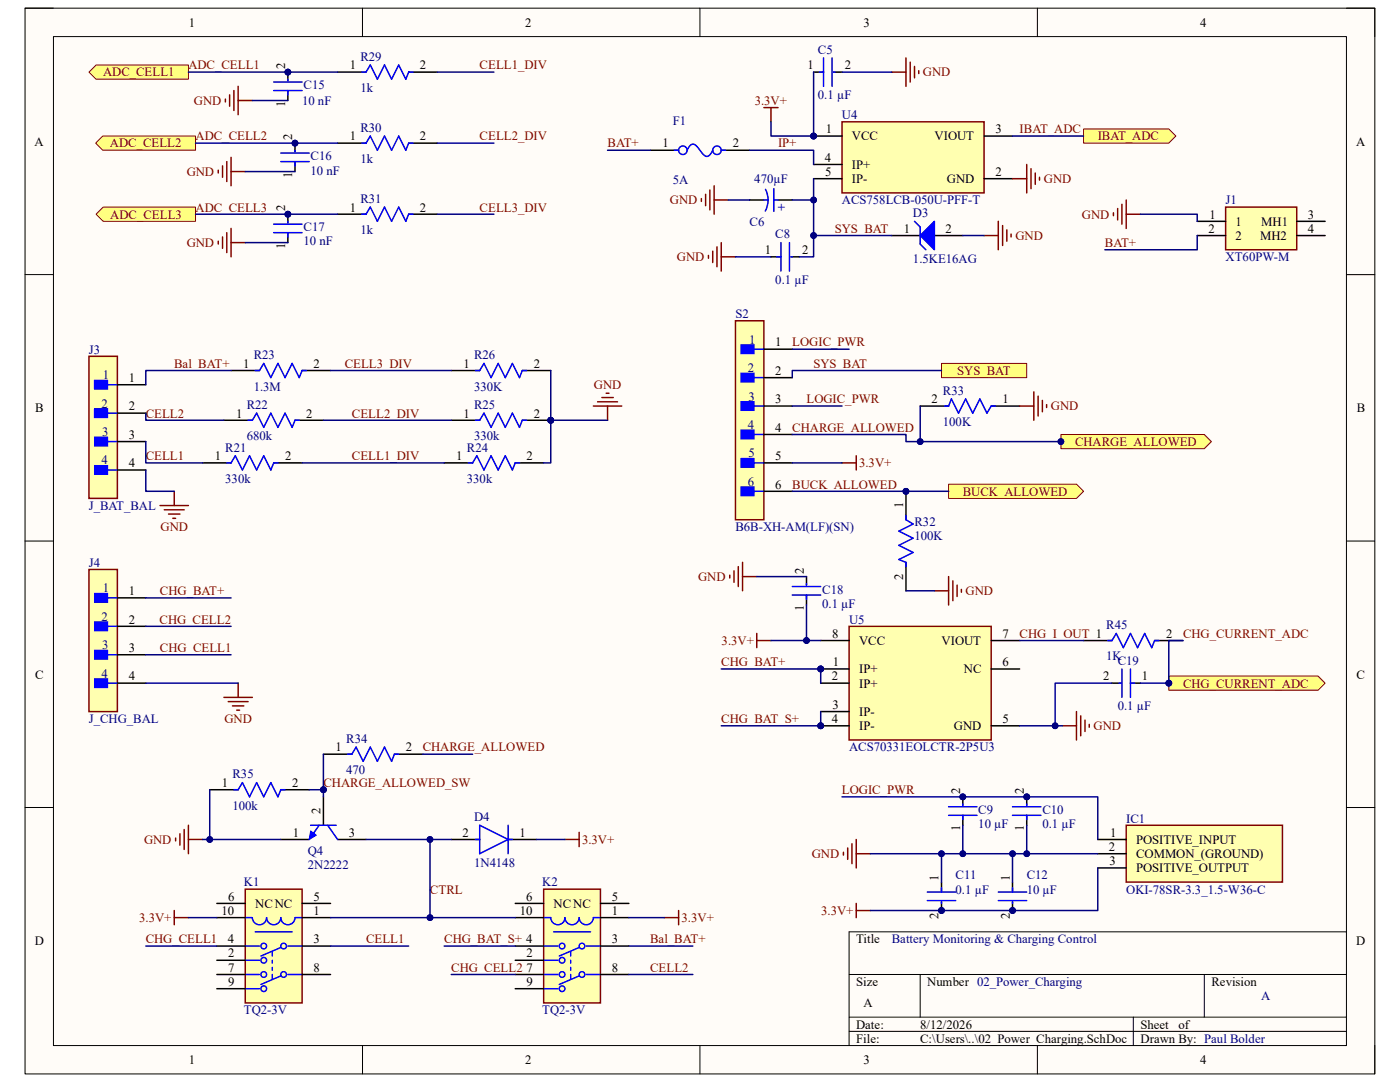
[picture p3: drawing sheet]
<svg xmlns="http://www.w3.org/2000/svg" width="279mm" height="216mm" viewBox="0 0 279 216" stroke-linecap="round" stroke-linejoin="round" font-family="sans-serif">
<path d="M5 1.6h269.4v212.7h-269.4z" fill-rule="evenodd" fill="#fffcf8"/>
<path d="M5 1.6h269.4v212.7h-269.4z" fill="none" stroke="#000" stroke-width=".2"/>
<path d="M10.7 7.3h258v201.3h-258z" fill-rule="evenodd" fill="#fffcf8"/>
<g fill="none" stroke="#000" stroke-width=".2">
<path d="M5 1.6h5.7M10.7 7.3h258v201.3h-258zM72.3 1.6v5.7M139.7 1.6v5.7M207 1.6v5.7M268.7 1.6h5.7v5.7M5 54.8h5.7M268.7 54.8h5.7M5 108h5.7M268.7 108h5.7M5 161.1h5.7M268.7 161.1h5.7"/>
<path d="M169.5 194.4h99.2M183.6 194.4v8.6M240.3 194.4v8.6M268.7 185.9h-99.2v22.7M72.3 208.6v5.7M139.7 208.6v5.7M169.5 203h99.2M169.5 205.8h99.2M207 208.6v5.7M226.2 203v5.6M274.4 208.6v5.7"/>
</g>
<path d="M17.8 71.1h5.6v28.4h-5.6z" fill-rule="evenodd" fill="#ffffb0"/>
<path d="M17.8 71.1h5.6v28.4h-5.6z" fill="none" stroke="#800000" stroke-width=".3"/>
<path d="M18.9 75.9h2.5v1.7h-2.5z" fill-rule="evenodd" fill="#00f"/>
<path d="M18.9 75.9h2.5v1.7h-2.5zM21.4 76.8h2" fill="none" stroke="#00f" stroke-width=".3"/>
<path d="M18.9 81.6h2.5v1.7h-2.5z" fill-rule="evenodd" fill="#00f"/>
<path d="M18.9 81.6h2.5v1.7h-2.5zM21.4 82.4h2" fill="none" stroke="#00f" stroke-width=".3"/>
<path d="M18.9 87.3h2.5v1.7h-2.5z" fill-rule="evenodd" fill="#00f"/>
<path d="M18.9 87.3h2.5v1.7h-2.5zM21.4 88.1h2" fill="none" stroke="#00f" stroke-width=".3"/>
<path d="M18.9 92.9h2.5v1.7h-2.5z" fill-rule="evenodd" fill="#00f"/>
<path d="M18.9 92.9h2.5v1.7h-2.5zM21.4 93.8h2M93.5 92.4h.8l.9-1.5 1.4 2.9 1.4-2.9 1.4 2.9 1.4-2.9 1.5 2.9 .5-1.4h.9" fill="none" stroke="#00f" stroke-width=".3"/>
<path d="M23.4 76.8h5.7M23.4 82.4h5.7M23.4 88.1h5.7M23.4 93.8h5.7M88.6 92.4h5.7M102.8 92.4h5.7" fill="none" stroke="#000" stroke-width=".3"/>
<circle cx="109.9" cy="83.9" r=".57" fill="#000080"/>
<circle cx="109.9" cy="83.9" r=".57" fill="none" stroke="#000080" stroke-width=".2"/>
<path d="M90.1 83.9h5.6M104.2 83.9h5.7" fill="none" stroke="#000" stroke-width=".3"/>
<circle cx="109.9" cy="83.9" r=".57" fill="#000080"/>
<circle cx="109.9" cy="83.9" r=".57" fill="none" stroke="#000080" stroke-width=".2"/>
<path d="M50.9 73.9h.9l.8-1.4 1.4 2.9 1.5-2.9 1.4 2.9 1.4-2.9 1.4 2.9 .6-1.5h.8M94.9 73.9h.8l.9-1.4 1.4 2.9 1.4-2.9 1.4 2.9 1.5-2.9 1.4 2.9 .5-1.5h.9M45.3 92.4h.8l.9-1.5 1.4 2.9 1.4-2.9 1.4 2.9 1.4-2.9 1.4 2.9 .6-1.4h.9M49.5 83.9h.9l.8-1.5 1.4 2.9 1.4-2.9 1.5 2.9 1.4-2.9 1.4 2.9 .6-1.4h.8M94.9 83.9h.8l.9-1.5 1.4 2.9 1.4-2.9 1.4 2.9 1.5-2.9 1.4 2.9 .5-1.4h.9" fill="none" stroke="#00f" stroke-width=".3"/>
<path d="M46.1 73.9h5.7M60.3 73.9h5.7M90.1 73.9h5.6M104.2 73.9h5.7M40.4 92.4h5.7M44.7 83.9h5.7M54.6 92.4h5.7M58.9 83.9h5.6" fill="none" stroke="#000" stroke-width=".3"/>
<path d="M224.8 39.9v5.7M222.2 42.5v.5M223.1 41.6v2.3M223.9 40.8v3.9M224.8 42.7h2.8" fill="none" stroke="#800000" stroke-width=".3"/>
<circle cx="162.4" cy="27.1" r=".57" fill="#000080"/>
<circle cx="162.4" cy="27.1" r=".57" fill="none" stroke="#000080" stroke-width=".2"/>
<path d="M168 24.3h28.4v14.2h-28.4z" fill-rule="evenodd" fill="#ffffb0"/>
<path d="M168 24.3h28.4v14.2h-28.4z" fill="none" stroke="#800000" stroke-width=".3"/>
<path d="M162.4 27.1h5.6" fill="none" stroke="#000" stroke-width=".3"/>
<circle cx="162.4" cy="27.1" r=".57" fill="#000080"/>
<circle cx="162.4" cy="27.1" r=".57" fill="none" stroke="#000080" stroke-width=".2"/>
<path d="M162.4 14.4h2M166.3 14.4h1.7M149.6 39.9h2.8M155.3 39.9h2.8M162.4 32.8h5.6M162.4 35.7h5.6M196.4 35.7h5.7M196.4 27.1h5.7M153.9 51.2h2M157.8 51.2h1.7M178 47h5.6M186.5 47h5.7" fill="none" stroke="#000" stroke-width=".3"/>
<g fill="none" stroke="#800000" stroke-width=".3">
<path d="M178 14.4h2.8M180.8 11.6v5.6M181.7 12.4v4M182.5 13.3v2.2M183.4 14.1v.6M140 39.6v.6M140.8 38.8v2.2M141.7 37.9v4M142.5 37.1v5.6M142.5 39.9h2.9M152.4 21.5h2.9M153.9 21.5v2.8"/>
<path d="M202.1 35.7h2.8M204.9 32.8v5.7M205.8 33.7v3.9M206.6 34.5v2.3M207.5 35.4v.5M141.4 51v.5M142.2 50.1v2.3M143.1 49.3v3.9M143.9 48.4v5.7M143.9 51.2h2.9"/>
</g>
<path d="M163.5 14.4h.9M164.4 11.6v5.6M166.1 11.6v5.6M166.3 14.4h.3M152.4 39.9h.9M152.8 37.8a4.5 4.5 0 0 1-.1 4.3M154.4 37.6v4.6M154.4 39.9h.9M155 51.2h.9M155.9 48.4v5.7M157.5 48.4v5.7M157.8 51.2h.3" fill="none" stroke="#00f" stroke-width=".3"/>
<path d="M186.5 44.2v5.6l-2.9-2.8z" fill="#00f"/>
<path d="M72.2 14.4h.8l.9-1.4 1.4 2.8 1.4-2.8 1.5 2.8 1.4-2.8 1.4 2.8 .6-1.4h.8M72.2 28.6h.8l.9-1.5 1.4 2.9 1.4-2.9 1.5 2.9 1.4-2.9 1.4 2.9 .6-1.4h.8M72.2 42.7h.8l.9-1.4 1.4 2.9 1.4-2.9 1.5 2.9 1.4-2.9 1.4 2.9 .6-1.5h.8M182.5 44.2l1.1 1.1v3.4l1.2 1.1M186.5 44.2v5.6l-2.9-2.8z" fill="none" stroke="#00f" stroke-width=".3"/>
<path d="M196.4 47h2.8M199.2 44.2v5.6M200.1 45v4M200.9 45.9v2.2M201.8 46.7v.6" fill="none" stroke="#800000" stroke-width=".3"/>
<path d="M67.4 14.4h5.6M81.6 14.4h5.6M67.4 28.6h5.6M81.6 28.6h5.6M67.4 42.7h5.6M81.6 42.7h5.6" fill="none" stroke="#000" stroke-width=".3"/>
<path d="M17.8 113.6h5.6v28.4h-5.6z" fill-rule="evenodd" fill="#ffffb0"/>
<path d="M17.8 113.6h5.6v28.4h-5.6z" fill="none" stroke="#800000" stroke-width=".3"/>
<path d="M18.9 118.5h2.5v1.7h-2.5z" fill-rule="evenodd" fill="#00f"/>
<path d="M18.9 118.5h2.5v1.7h-2.5zM21.4 119.3h2" fill="none" stroke="#00f" stroke-width=".3"/>
<path d="M18.9 124.1h2.5v1.7h-2.5z" fill-rule="evenodd" fill="#00f"/>
<path d="M18.9 124.1h2.5v1.7h-2.5zM21.4 125h2" fill="none" stroke="#00f" stroke-width=".3"/>
<path d="M18.9 129.8h2.5v1.7h-2.5z" fill-rule="evenodd" fill="#00f"/>
<path d="M18.9 129.8h2.5v1.7h-2.5zM21.4 130.6h2" fill="none" stroke="#00f" stroke-width=".3"/>
<path d="M18.9 135.5h2.5v1.7h-2.5z" fill-rule="evenodd" fill="#00f"/>
<path d="M18.9 135.5h2.5v1.7h-2.5zM21.4 136.3h2M62 164.7h5.1M63.7 164.7l-2 2.8M65.4 164.7l2 2.8" fill="none" stroke="#00f" stroke-width=".3"/>
<path d="M23.4 119.3h5.7M23.4 125h5.7M23.4 130.6h5.7M23.4 136.3h5.7M64.5 159v5.7M56 167.5h5.7M67.4 167.5h5.7" fill="none" stroke="#000" stroke-width=".3"/>
<path d="M62 165.8l1.1 .9-1.4 .8z" fill="#00f"/>
<path d="M62 165.8l1.1 .9-1.4 .8z" fill="none" stroke="#00f" stroke-width=".2"/>
<path d="M41.9 157.6h5.6M56 157.6h5.7M64.5 150.5h5.7M78.7 150.5h5.7M90.1 167.5h5.6M101.4 167.5h5.7" fill="none" stroke="#000" stroke-width=".3"/>
<path d="M46.7 157.6h.8l.9-1.4 1.4 2.8 1.4-2.8 1.4 2.8 1.4-2.8 1.5 2.8 .5-1.4h.9M69.4 150.5h.8l.9-1.4 1.4 2.8 1.4-2.8 1.4 2.8 1.4-2.8 1.5 2.8 .5-1.4h.9M94.9 167.5h.8M95.7 164.7l5.7 2.8-5.7 2.8zM101.4 164.7v5.6M101.4 167.5h.9" fill="none" stroke="#00f" stroke-width=".3"/>
<path d="M35.1 167.2v.6M35.9 166.4v2.2M36.8 165.5v4M37.6 164.7v5.6M37.6 167.5h2.8M132.6 183.1h2.8M135.4 181.7v2.8" fill="none" stroke="#800000" stroke-width=".3"/>
<path d="M48.9 177.4h11.4v22.7h-11.4z" fill-rule="evenodd" fill="#ffffb0"/>
<path d="M48.9 177.4h11.4v22.7h-11.4z" fill="none" stroke="#800000" stroke-width=".3"/>
<g fill="none" stroke="#00f" stroke-width=".3">
<path d="M48.9 183.1h1.5a1.42 1.42 0 0 0 1.4 1.4 1.42 1.42 0 0 0 1.4-1.4 1.42 1.42 0 0 0 1.4 1.4 1.42 1.42 0 0 0 1.4-1.4 1.42 1.42 0 0 0 1.5 1.4 1.42 1.42 0 0 0 1.4-1.4h1.4M48.9 197.3h2.9M48.9 194.4h2.9M48.9 188.8h2.9M48.9 191.6h2.9M50.9 185.9h7.4M54.3 189.9v.9M54.3 191.6v.6M54.3 193v.6M54.3 194.4v.9M56 194.7l-3.9 1.7M56 189.1l-3.9 1.7"/>
<path d="M57.5 194.4h2.8M57.5 188.8h2.8"/>
<circle cx="52.6" cy="188.8" r=".57"/>
<circle cx="52.6" cy="197.3" r=".57"/>
<circle cx="52.6" cy="191.6" r=".57"/>
<circle cx="52.6" cy="194.4" r=".57"/>
<circle cx="56.6" cy="188.8" r=".57"/>
<circle cx="56.6" cy="194.4" r=".57"/>
</g>
<path d="M43.3 183.1h5.6M43.3 197.3h5.6M43.3 194.4h5.6M43.3 188.8h5.6M43.3 191.6h5.6M43.3 180.3h5.6M60.3 183.1h5.7M60.3 194.4h5.7M60.3 188.8h5.7M60.3 180.3h5.7" fill="none" stroke="#000" stroke-width=".3"/>
<path d="M108.5 177.4h11.3v22.7h-11.3z" fill-rule="evenodd" fill="#ffffb0"/>
<path d="M108.5 177.4h11.3v22.7h-11.3zM112.7 167.5h2.9M115.6 166.1v2.8M34.8 181.7v2.8M34.8 183.1h2.8M170.9 180.3v2.8M170.9 181.7h2.8" fill="none" stroke="#800000" stroke-width=".3"/>
<g fill="none" stroke="#00f" stroke-width=".3">
<path d="M108.5 183.1h1.4a1.42 1.42 0 0 0 1.4 1.4 1.42 1.42 0 0 0 1.5-1.4 1.41 1.41 0 0 0 1.4 1.4 1.41 1.41 0 0 0 1.4-1.4 1.42 1.42 0 0 0 1.4 1.4 1.42 1.42 0 0 0 1.4-1.4h1.4M108.5 197.3h2.8M108.5 194.4h2.8M108.5 188.8h2.8M108.5 191.6h2.8M110.5 185.9h7.4M113.9 189.9v.9M113.9 191.6v.6M113.9 193v.6M113.9 194.4v.9M115.6 194.7l-4 1.7M115.6 189.1l-4 1.7"/>
<path d="M117 194.4h2.8M117 188.8h2.8"/>
<circle cx="112.2" cy="188.8" r=".57"/>
<circle cx="112.2" cy="194.4" r=".57"/>
<circle cx="112.2" cy="197.3" r=".57"/>
<circle cx="112.2" cy="191.6" r=".57"/>
<circle cx="116.1" cy="188.8" r=".57"/>
<circle cx="116.1" cy="194.4" r=".57"/>
</g>
<path d="M102.8 183.1h5.7M102.8 197.3h5.7M102.8 194.4h5.7M102.8 188.8h5.7M102.8 191.6h5.7M102.8 180.3h5.7M119.8 183.1h5.7M119.8 194.4h5.7M119.8 188.8h5.7M119.8 180.3h5.7" fill="none" stroke="#000" stroke-width=".3"/>
<circle cx="192.1" cy="159" r=".57" fill="#000080"/>
<circle cx="192.1" cy="159" r=".57" fill="none" stroke="#000080" stroke-width=".2"/>
<path d="M192.2 159v1.7M192.2 162.7v2" fill="none" stroke="#000" stroke-width=".3"/>
<circle cx="192.1" cy="159" r=".57" fill="#000080"/>
<circle cx="192.1" cy="159" r=".57" fill="none" stroke="#000080" stroke-width=".2"/>
<path d="M189.3 162.7h5.7M189.3 161h5.7M192.2 160.4v.3M192.2 162.7v.8" fill="none" stroke="#00f" stroke-width=".3"/>
<circle cx="204.9" cy="159" r=".57" fill="#000080"/>
<circle cx="204.9" cy="159" r=".57" fill="none" stroke="#000080" stroke-width=".2"/>
<path d="M204.9 159v1.7M204.9 162.7v2" fill="none" stroke="#000" stroke-width=".3"/>
<circle cx="204.9" cy="159" r=".57" fill="#000080"/>
<circle cx="204.9" cy="159" r=".57" fill="none" stroke="#000080" stroke-width=".2"/>
<path d="M202.1 162.7h5.6M202.1 161h5.6M204.9 160.4v.3M204.9 162.7v.8" fill="none" stroke="#00f" stroke-width=".3"/>
<circle cx="202.1" cy="181.7" r=".57" fill="#000080"/>
<circle cx="202.1" cy="181.7" r=".57" fill="none" stroke="#000080" stroke-width=".2"/>
<path d="M202.1 176v2M202.1 180v1.7" fill="none" stroke="#000" stroke-width=".3"/>
<circle cx="202.1" cy="181.7" r=".57" fill="#000080"/>
<circle cx="202.1" cy="181.7" r=".57" fill="none" stroke="#000080" stroke-width=".2"/>
<path d="M199.2 178h5.7M199.2 179.7h5.7M202.1 177.2v.8M202.1 180v.3" fill="none" stroke="#00f" stroke-width=".3"/>
<circle cx="187.9" cy="181.7" r=".57" fill="#000080"/>
<circle cx="187.9" cy="181.7" r=".57" fill="none" stroke="#000080" stroke-width=".2"/>
<path d="M187.9 176v2M187.9 180v1.7" fill="none" stroke="#000" stroke-width=".3"/>
<circle cx="187.9" cy="181.7" r=".57" fill="#000080"/>
<circle cx="187.9" cy="181.7" r=".57" fill="none" stroke="#000080" stroke-width=".2"/>
<path d="M188.5 81h.8l.6-1.4 1.4 2.8 1.4-2.8 1.4 2.8 1.4-2.8 1.5 2.8 .8-1.4h.9M185.1 178h5.6M185.1 179.7h5.6M187.9 177.2v.8M187.9 180v.3" fill="none" stroke="#00f" stroke-width=".3"/>
<path d="M183.6 81h5.7M197.8 81h5.7" fill="none" stroke="#000" stroke-width=".3"/>
<circle cx="180.8" cy="98" r=".57" fill="#000080"/>
<circle cx="180.8" cy="98" r=".57" fill="none" stroke="#000080" stroke-width=".2"/>
<path d="M180.8 98v5.7" fill="none" stroke="#000" stroke-width=".3"/>
<circle cx="180.8" cy="98" r=".57" fill="#000080"/>
<circle cx="180.8" cy="98" r=".57" fill="none" stroke="#000080" stroke-width=".2"/>
<path d="M180.8 112.2v5.7" fill="none" stroke="#000" stroke-width=".3"/>
<path d="M180.8 102.9v.8l1.4 .9-2.8 1.4 2.8 1.4-2.8 1.4 2.8 1.4-2.8 1.4 1.4 .6v.9" fill="none" stroke="#00f" stroke-width=".3"/>
<path d="M186.5 117.9h2.8M189.3 115.1v5.6M190.2 115.9v4M191 116.8v2.2M191.9 117.6v.6" fill="none" stroke="#800000" stroke-width=".3"/>
<path d="M224.8 164.7h31.1v11.3h-31.1z" fill-rule="evenodd" fill="#ffffb0"/>
<path d="M206.3 78.2v5.7M207.2 79v4M208 79.9v2.3M203.5 81h2.8M208.9 80.7v.6M168.3 170.1v.5M169.2 169.2v2.3M170 168.4v3.9M170.9 167.5v5.7M170.9 170.3h2.8M224.8 164.7h31.1v11.3h-31.1z" fill="none" stroke="#800000" stroke-width=".3"/>
<path d="M219.1 167.5h5.7M219.1 170.3h5.7M219.1 173.2h5.7" fill="none" stroke="#000" stroke-width=".3"/>
<path d="M187.9 72.5h17v2.9h-17z" fill-rule="evenodd" fill="#ffff80"/>
<path d="M187.9 72.5h17v2.9h-17z" fill="none" stroke="#800000" stroke-width=".2"/>
<path d="M216.2 25.7h17.1l1.4 1.4-1.4 1.5h-17.1z" fill-rule="evenodd" fill="#ffff80"/>
<path d="M216.2 25.7h17.1l1.4 1.4-1.4 1.5h-17.1z" fill="none" stroke="#800000" stroke-width=".2"/>
<path d="M17.8 14.4l1.4-1.4h18.4v2.8h-18.4z" fill-rule="evenodd" fill="#ffff80"/>
<path d="M17.8 14.4l1.4-1.4h18.4v2.8h-18.4z" fill="none" stroke="#800000" stroke-width=".2"/>
<path d="M19.1 28.6l1.4-1.5h18.5v2.9h-18.5z" fill-rule="evenodd" fill="#ffff80"/>
<path d="M19.1 28.6l1.4-1.5h18.5v2.9h-18.5z" fill="none" stroke="#800000" stroke-width=".2"/>
<path d="M19.2 42.7l1.4-1.4h18.4v2.9h-18.4z" fill-rule="evenodd" fill="#ffff80"/>
<path d="M19.2 42.7l1.4-1.4h18.4v2.9h-18.4z" fill="none" stroke="#800000" stroke-width=".2"/>
<path d="M189.3 96.6h25.5l1.4 1.4-1.4 1.5h-25.5z" fill-rule="evenodd" fill="#ffff80"/>
<path d="M189.3 96.6h25.5l1.4 1.4-1.4 1.5h-25.5z" fill="none" stroke="#800000" stroke-width=".2"/>
<path d="M211.7 86.7h28.6l1.5 1.4-1.5 1.4h-28.6z" fill-rule="evenodd" fill="#ffff80"/>
<path d="M211.7 86.7h28.6l1.5 1.4-1.5 1.4h-28.6z" fill="none" stroke="#800000" stroke-width=".2"/>
<circle cx="211.7" cy="88.1" r=".57" fill="#000080"/>
<circle cx="211.7" cy="88.1" r=".57" fill="none" stroke="#000080" stroke-width=".2"/>
<path d="M168 92.4h2.9M170.9 90.9v2.9" fill="none" stroke="#800000" stroke-width=".3"/>
<circle cx="57.5" cy="14.4" r=".57" fill="#000080"/>
<circle cx="57.5" cy="14.4" r=".57" fill="none" stroke="#000080" stroke-width=".2"/>
<path d="M57.5 14.4v1.7M57.5 18.1v2" fill="none" stroke="#000" stroke-width=".3"/>
<circle cx="57.5" cy="14.4" r=".57" fill="#000080"/>
<circle cx="57.5" cy="14.4" r=".57" fill="none" stroke="#000080" stroke-width=".2"/>
<path d="M54.6 18.1h5.7M54.6 16.4h5.7M57.5 15.8v.3M57.5 18.1v.8" fill="none" stroke="#00f" stroke-width=".3"/>
<circle cx="58.9" cy="28.6" r=".57" fill="#000080"/>
<circle cx="58.9" cy="28.6" r=".57" fill="none" stroke="#000080" stroke-width=".2"/>
<path d="M58.9 28.6v1.7M58.9 32.3v1.9" fill="none" stroke="#000" stroke-width=".3"/>
<circle cx="58.9" cy="28.6" r=".57" fill="#000080"/>
<circle cx="58.9" cy="28.6" r=".57" fill="none" stroke="#000080" stroke-width=".2"/>
<path d="M56 32.3h5.7M56 30.5h5.7M58.9 30v.3M58.9 32.3v.8" fill="none" stroke="#00f" stroke-width=".3"/>
<circle cx="57.5" cy="42.7" r=".57" fill="#000080"/>
<circle cx="57.5" cy="42.7" r=".57" fill="none" stroke="#000080" stroke-width=".2"/>
<path d="M57.5 42.7v1.7M57.5 46.4v2" fill="none" stroke="#000" stroke-width=".3"/>
<circle cx="57.5" cy="42.7" r=".57" fill="#000080"/>
<circle cx="57.5" cy="42.7" r=".57" fill="none" stroke="#000080" stroke-width=".2"/>
<path d="M54.6 46.4h5.7M54.6 44.7h5.7M57.5 44.2v.2M57.5 46.4v.9" fill="none" stroke="#00f" stroke-width=".3"/>
<g fill="none" stroke="#800000" stroke-width=".3">
<path d="M45 19.8v.5M45.8 18.9v2.3M46.7 18.1v3.9M47.5 17.2v5.7M43.6 34v.5M44.4 33.1v2.3M45.3 32.3v3.9M46.1 31.4v5.7M46.1 34.2h2.8M47.5 20.1h2.9M43.6 48.1v.6M44.4 47.3v2.2"/>
<path d="M45.3 46.4v4M46.1 45.6v5.6M46.1 48.4h2.8"/>
</g>
<circle cx="163.8" cy="133.5" r=".57" fill="#000080"/>
<circle cx="163.8" cy="133.5" r=".57" fill="none" stroke="#000080" stroke-width=".2"/>
<circle cx="163.8" cy="144.8" r=".57" fill="#000080"/>
<circle cx="163.8" cy="144.8" r=".57" fill="none" stroke="#000080" stroke-width=".2"/>
<path d="M169.5 125h28.3v22.7h-28.3z" fill-rule="evenodd" fill="#ffffb0"/>
<path d="M169.5 125h28.3v22.7h-28.3z" fill="none" stroke="#800000" stroke-width=".3"/>
<path d="M163.8 133.5h5.7" fill="none" stroke="#000" stroke-width=".3"/>
<circle cx="163.8" cy="133.5" r=".57" fill="#000080"/>
<circle cx="163.8" cy="133.5" r=".57" fill="none" stroke="#000080" stroke-width=".2"/>
<path d="M163.8 136.3h5.7M163.8 142h5.7M163.8 144.8h5.7" fill="none" stroke="#000" stroke-width=".3"/>
<circle cx="163.8" cy="144.8" r=".57" fill="#000080"/>
<circle cx="163.8" cy="144.8" r=".57" fill="none" stroke="#000080" stroke-width=".2"/>
<path d="M163.8 127.8h5.7M197.8 127.8h5.7M197.8 133.5h5.7M197.8 144.8h5.7" fill="none" stroke="#000" stroke-width=".3"/>
<path d="M151 126.4v2.8M151 127.8h2.9M212 144.8h2.8M214.8 142v5.7M215.7 142.8v4M216.5 143.7v2.3M217.4 144.5v.6" fill="none" stroke="#800000" stroke-width=".3"/>
<path d="M233.3 134.9h29.7l1.5 1.4-1.5 1.4h-29.7z" fill-rule="evenodd" fill="#ffff80"/>
<path d="M233.3 134.9h29.7l1.5 1.4-1.5 1.4h-29.7z" fill="none" stroke="#800000" stroke-width=".2"/>
<circle cx="233.3" cy="136.3" r=".57" fill="#000080"/>
<circle cx="233.3" cy="136.3" r=".57" fill="none" stroke="#000080" stroke-width=".2"/>
<path d="M161 115.1v1.7M161 118.7v2M216.2 127.8h5.7M221.9 136.3h1.7M225.6 136.3h2M230.4 127.8h5.7" fill="none" stroke="#000" stroke-width=".3"/>
<path d="M158.1 118.7h5.7M158.1 117h5.7M161 116.5v.3M161 118.7v.9M221.1 127.8h.8l.9-1.4 1.4 2.8 1.4-2.8 1.4 2.8 1.4-2.8 1.5 2.8 .5-1.4h.9M223.3 136.3h.3M223.9 133.5v5.6M225.6 133.5v5.6M225.6 136.3h.9" fill="none" stroke="#00f" stroke-width=".3"/>
<path d="M145.6 114.8v.5M146.5 113.9v2.3M147.3 113.1v3.9M148.2 112.2v5.7M148.2 115.1h2.8" fill="none" stroke="#800000" stroke-width=".3"/>
<path d="M244.6 41.3h14.2v8.5h-14.2z" fill-rule="evenodd" fill="#ffffb0"/>
<path d="M244.6 41.3h14.2v8.5h-14.2zM34.8 98v2.9M31.9 100.9h5.7M32.8 101.7h4M33.6 102.6h2.3M34.5 103.4h.6M44.7 139.1h5.7M47.5 136.3v2.8M45.5 140h4M46.4 140.9h2.3M47.2 141.7h.6" fill="none" stroke="#800000" stroke-width=".3"/>
<path d="M129.8 30h5.6M143.9 30h5.7M238.9 44.2h5.7M238.9 47h5.7M258.8 44.2h5.7M258.8 47h5.7" fill="none" stroke="#000" stroke-width=".3"/>
<g fill="none" stroke="#00f" stroke-width=".3">
<path d="M134.6 30h.8M137.1 30a1.33 1.33 0 0 1 1.4-1.2l.4 .3 .9 1.1a1.3 1.3 0 0 0 1.7 .8l.7-1M143.9 30h.9"/>
<circle cx="136.3" cy="30" r=".85"/>
<circle cx="143.1" cy="30" r=".85"/>
</g>
<circle cx="64.5" cy="157.6" r=".57" fill="#000080"/>
<circle cx="64.5" cy="157.6" r=".57" fill="none" stroke="#000080" stroke-width=".2"/>
<path d="M120.1 79.3h2.3M121 78.5h.5M118.4 81h5.7M119.3 80.2h3.9M121.3 81v2.9" fill="none" stroke="#800000" stroke-width=".3"/>
<path d="M146.8 64h5.6v39.7h-5.6z" fill-rule="evenodd" fill="#ffffb0"/>
<path d="M146.8 64h5.6v39.7h-5.6z" fill="none" stroke="#800000" stroke-width=".3"/>
<path d="M147.9 68.8h2.6v1.7h-2.6z" fill-rule="evenodd" fill="#00f"/>
<path d="M147.9 68.8h2.6v1.7h-2.6zM150.5 69.7h1.9" fill="none" stroke="#00f" stroke-width=".3"/>
<path d="M147.9 74.5h2.6v1.7h-2.6z" fill-rule="evenodd" fill="#00f"/>
<path d="M147.9 74.5h2.6v1.7h-2.6zM150.5 75.4h1.9" fill="none" stroke="#00f" stroke-width=".3"/>
<path d="M147.9 80.2h2.6v1.7h-2.6z" fill-rule="evenodd" fill="#00f"/>
<path d="M147.9 80.2h2.6v1.7h-2.6zM150.5 81h1.9" fill="none" stroke="#00f" stroke-width=".3"/>
<path d="M147.9 85.8h2.6v1.7h-2.6z" fill-rule="evenodd" fill="#00f"/>
<path d="M147.9 85.8h2.6v1.7h-2.6zM150.5 86.7h1.9" fill="none" stroke="#00f" stroke-width=".3"/>
<path d="M147.9 91.5h2.6v1.7h-2.6z" fill-rule="evenodd" fill="#00f"/>
<path d="M147.9 91.5h2.6v1.7h-2.6zM150.5 92.4h1.9" fill="none" stroke="#00f" stroke-width=".3"/>
<path d="M147.9 97.2h2.6v1.7h-2.6z" fill-rule="evenodd" fill="#00f"/>
<path d="M147.9 97.2h2.6v1.7h-2.6zM150.5 98h1.9" fill="none" stroke="#00f" stroke-width=".3"/>
<path d="M152.4 69.7h5.7M152.4 75.4h5.7M152.4 81h5.7M152.4 86.7h5.7M152.4 92.4h5.7M152.4 98h5.7" fill="none" stroke="#000" stroke-width=".3"/>
<path d="M121.3 30h8.5M149.6 30h12.8v2.8M153.9 24.3v2.8h8.5" fill="none" stroke="#000080" stroke-width=".3"/>
<circle cx="162.4" cy="27.1" r=".57" fill="#000080"/>
<circle cx="162.4" cy="27.1" r=".57" fill="none" stroke="#000080" stroke-width=".2"/>
<path d="M162.4 35.7v4.2h-4.3" fill="none" stroke="#000080" stroke-width=".3"/>
<circle cx="162.4" cy="39.9" r=".57" fill="#000080"/>
<circle cx="162.4" cy="39.9" r=".57" fill="none" stroke="#000080" stroke-width=".2"/>
<path d="M145.4 39.9h4.2M146.8 51.2h7.1M162.4 47h15.6" fill="none" stroke="#000080" stroke-width=".3"/>
<circle cx="162.4" cy="47" r=".57" fill="#000080"/>
<circle cx="162.4" cy="47" r=".57" fill="none" stroke="#000080" stroke-width=".2"/>
<path d="M162.4 39.9v11.3h-2.9" fill="none" stroke="#000080" stroke-width=".3"/>
<circle cx="162.4" cy="39.9" r=".57" fill="#000080"/>
<circle cx="162.4" cy="39.9" r=".57" fill="none" stroke="#000080" stroke-width=".2"/>
<circle cx="162.4" cy="47" r=".57" fill="#000080"/>
<circle cx="162.4" cy="47" r=".57" fill="none" stroke="#000080" stroke-width=".2"/>
<path d="M37.6 14.4h29.8M87.2 14.4h11.4M87.2 28.6h11.4M87.2 42.7h11.4M192.2 47h4.2" fill="none" stroke="#000080" stroke-width=".3"/>
<circle cx="57.5" cy="14.4" r=".57" fill="#000080"/>
<circle cx="57.5" cy="14.4" r=".57" fill="none" stroke="#000080" stroke-width=".2"/>
<path d="M39 28.6h28.4" fill="none" stroke="#000080" stroke-width=".3"/>
<circle cx="58.9" cy="28.6" r=".57" fill="#000080"/>
<circle cx="58.9" cy="28.6" r=".57" fill="none" stroke="#000080" stroke-width=".2"/>
<path d="M39 42.7h28.4" fill="none" stroke="#000080" stroke-width=".3"/>
<circle cx="57.5" cy="42.7" r=".57" fill="#000080"/>
<circle cx="57.5" cy="42.7" r=".57" fill="none" stroke="#000080" stroke-width=".2"/>
<path d="M46.1 73.9h-17v2.9M29.1 82.4v1.5h15.6M29.1 88.1v4.3h11.3M29.1 93.8v4.2h5.7M64.5 83.9h25.6M109.9 83.9v8.5h-1.4" fill="none" stroke="#000080" stroke-width=".3"/>
<circle cx="109.9" cy="83.9" r=".57" fill="#000080"/>
<circle cx="109.9" cy="83.9" r=".57" fill="none" stroke="#000080" stroke-width=".2"/>
<path d="M109.9 73.9v10" fill="none" stroke="#000080" stroke-width=".3"/>
<circle cx="109.9" cy="83.9" r=".57" fill="#000080"/>
<circle cx="109.9" cy="83.9" r=".57" fill="none" stroke="#000080" stroke-width=".2"/>
<path d="M66 73.9h24.1M60.3 92.4h28.3M40.4 167.5h15.6" fill="none" stroke="#000080" stroke-width=".3"/>
<circle cx="41.9" cy="167.5" r=".57" fill="#000080"/>
<circle cx="41.9" cy="167.5" r=".57" fill="none" stroke="#000080" stroke-width=".2"/>
<path d="M84.4 150.5h9.9M85.8 167.5v15.6h-19.8M107.1 167.5h5.6M125.5 183.1h7.1" fill="none" stroke="#000080" stroke-width=".3"/>
<circle cx="85.8" cy="183.1" r=".57" fill="#000080"/>
<circle cx="85.8" cy="183.1" r=".57" fill="none" stroke="#000080" stroke-width=".2"/>
<circle cx="85.8" cy="167.5" r=".57" fill="#000080"/>
<circle cx="85.8" cy="167.5" r=".57" fill="none" stroke="#000080" stroke-width=".2"/>
<path d="M73.1 167.5h17" fill="none" stroke="#000080" stroke-width=".3"/>
<circle cx="85.8" cy="167.5" r=".57" fill="#000080"/>
<circle cx="85.8" cy="167.5" r=".57" fill="none" stroke="#000080" stroke-width=".2"/>
<path d="M85.8 183.1h17" fill="none" stroke="#000080" stroke-width=".3"/>
<circle cx="85.8" cy="183.1" r=".57" fill="#000080"/>
<circle cx="85.8" cy="183.1" r=".57" fill="none" stroke="#000080" stroke-width=".2"/>
<path d="M29.1 119.3h17M29.1 125h17M29.1 136.3h18.4M29.1 130.6h17M168 159h51.1v8.5M29.1 188.8h14.2M37.6 183.1h5.7M66 188.8h15.6M88.6 188.8h14.2M90.1 194.4h12.7M125.5 188.8h12.8M125.5 194.4h12.8" fill="none" stroke="#000080" stroke-width=".3"/>
<circle cx="192.1" cy="159" r=".57" fill="#000080"/>
<circle cx="192.1" cy="159" r=".57" fill="none" stroke="#000080" stroke-width=".2"/>
<circle cx="204.9" cy="159" r=".57" fill="#000080"/>
<circle cx="204.9" cy="159" r=".57" fill="none" stroke="#000080" stroke-width=".2"/>
<path d="M219.1 173.2v8.5h-45.4" fill="none" stroke="#000080" stroke-width=".3"/>
<circle cx="187.9" cy="181.7" r=".57" fill="#000080"/>
<circle cx="187.9" cy="181.7" r=".57" fill="none" stroke="#000080" stroke-width=".2"/>
<circle cx="202.1" cy="181.7" r=".57" fill="#000080"/>
<circle cx="202.1" cy="181.7" r=".57" fill="none" stroke="#000080" stroke-width=".2"/>
<path d="M187.9 170.3v5.7" fill="none" stroke="#000080" stroke-width=".3"/>
<circle cx="187.9" cy="170.3" r=".57" fill="#000080"/>
<circle cx="187.9" cy="170.3" r=".57" fill="none" stroke="#000080" stroke-width=".2"/>
<path d="M202.1 170.3v5.7" fill="none" stroke="#000080" stroke-width=".3"/>
<circle cx="202.1" cy="170.3" r=".57" fill="#000080"/>
<circle cx="202.1" cy="170.3" r=".57" fill="none" stroke="#000080" stroke-width=".2"/>
<path d="M173.7 170.3h45.4" fill="none" stroke="#000080" stroke-width=".3"/>
<circle cx="204.9" cy="170.3" r=".57" fill="#000080"/>
<circle cx="204.9" cy="170.3" r=".57" fill="none" stroke="#000080" stroke-width=".2"/>
<circle cx="202.1" cy="170.3" r=".57" fill="#000080"/>
<circle cx="202.1" cy="170.3" r=".57" fill="none" stroke="#000080" stroke-width=".2"/>
<circle cx="192.1" cy="170.3" r=".57" fill="#000080"/>
<circle cx="192.1" cy="170.3" r=".57" fill="none" stroke="#000080" stroke-width=".2"/>
<circle cx="187.9" cy="170.3" r=".57" fill="#000080"/>
<circle cx="187.9" cy="170.3" r=".57" fill="none" stroke="#000080" stroke-width=".2"/>
<path d="M109.9 83.9h11.4" fill="none" stroke="#000080" stroke-width=".3"/>
<circle cx="109.9" cy="83.9" r=".57" fill="#000080"/>
<circle cx="109.9" cy="83.9" r=".57" fill="none" stroke="#000080" stroke-width=".2"/>
<path d="M162.4 14.4v12.7M48.9 34.2h10M50.4 20.1h7.1M202.1 27.1h14.1M48.9 48.4h8.6" fill="none" stroke="#000080" stroke-width=".3"/>
<circle cx="162.4" cy="27.1" r=".57" fill="#000080"/>
<circle cx="162.4" cy="27.1" r=".57" fill="none" stroke="#000080" stroke-width=".2"/>
<path d="M168 14.4h10M143.9 133.5h19.9" fill="none" stroke="#000080" stroke-width=".3"/>
<circle cx="163.8" cy="133.5" r=".57" fill="#000080"/>
<circle cx="163.8" cy="133.5" r=".57" fill="none" stroke="#000080" stroke-width=".2"/>
<path d="M163.8 133.5v2.8" fill="none" stroke="#000080" stroke-width=".3"/>
<circle cx="163.8" cy="133.5" r=".57" fill="#000080"/>
<circle cx="163.8" cy="133.5" r=".57" fill="none" stroke="#000080" stroke-width=".2"/>
<path d="M163.8 142v2.8" fill="none" stroke="#000080" stroke-width=".3"/>
<circle cx="163.8" cy="144.8" r=".57" fill="#000080"/>
<circle cx="163.8" cy="144.8" r=".57" fill="none" stroke="#000080" stroke-width=".2"/>
<path d="M143.9 144.8h19.9" fill="none" stroke="#000080" stroke-width=".3"/>
<circle cx="163.8" cy="144.8" r=".57" fill="#000080"/>
<circle cx="163.8" cy="144.8" r=".57" fill="none" stroke="#000080" stroke-width=".2"/>
<path d="M153.9 127.8h9.9" fill="none" stroke="#000080" stroke-width=".3"/>
<circle cx="161" cy="127.8" r=".57" fill="#000080"/>
<circle cx="161" cy="127.8" r=".57" fill="none" stroke="#000080" stroke-width=".2"/>
<path d="M203.5 144.8h8.5" fill="none" stroke="#000080" stroke-width=".3"/>
<circle cx="210.6" cy="144.8" r=".57" fill="#000080"/>
<circle cx="210.6" cy="144.8" r=".57" fill="none" stroke="#000080" stroke-width=".2"/>
<path d="M151 115.1h10M161 120.7v7.1" fill="none" stroke="#000080" stroke-width=".3"/>
<circle cx="161" cy="127.8" r=".57" fill="#000080"/>
<circle cx="161" cy="127.8" r=".57" fill="none" stroke="#000080" stroke-width=".2"/>
<path d="M203.5 127.8h12.7M236.1 127.8h-2.8v8.5" fill="none" stroke="#000080" stroke-width=".3"/>
<circle cx="233.3" cy="136.3" r=".57" fill="#000080"/>
<circle cx="233.3" cy="136.3" r=".57" fill="none" stroke="#000080" stroke-width=".2"/>
<path d="M227.6 136.3h5.7" fill="none" stroke="#000080" stroke-width=".3"/>
<circle cx="233.3" cy="136.3" r=".57" fill="#000080"/>
<circle cx="233.3" cy="136.3" r=".57" fill="none" stroke="#000080" stroke-width=".2"/>
<path d="M221.9 136.3h-11.3v8.5" fill="none" stroke="#000080" stroke-width=".3"/>
<circle cx="210.6" cy="144.8" r=".57" fill="#000080"/>
<circle cx="210.6" cy="144.8" r=".57" fill="none" stroke="#000080" stroke-width=".2"/>
<path d="M204.9 164.7v5.6" fill="none" stroke="#000080" stroke-width=".3"/>
<circle cx="204.9" cy="170.3" r=".57" fill="#000080"/>
<circle cx="204.9" cy="170.3" r=".57" fill="none" stroke="#000080" stroke-width=".2"/>
<path d="M192.2 164.7v5.6" fill="none" stroke="#000080" stroke-width=".3"/>
<circle cx="192.1" cy="170.3" r=".57" fill="#000080"/>
<circle cx="192.1" cy="170.3" r=".57" fill="none" stroke="#000080" stroke-width=".2"/>
<path d="M227.6 42.7h11.3v1.5M238.9 47v2.8h-18.4M64.5 150.5v8.5" fill="none" stroke="#000080" stroke-width=".3"/>
<circle cx="64.5" cy="157.6" r=".57" fill="#000080"/>
<circle cx="64.5" cy="157.6" r=".57" fill="none" stroke="#000080" stroke-width=".2"/>
<path d="M41.9 157.6v9.9" fill="none" stroke="#000080" stroke-width=".3"/>
<circle cx="41.9" cy="167.5" r=".57" fill="#000080"/>
<circle cx="41.9" cy="167.5" r=".57" fill="none" stroke="#000080" stroke-width=".2"/>
<path d="M61.7 157.6h2.8" fill="none" stroke="#000080" stroke-width=".3"/>
<circle cx="64.5" cy="157.6" r=".57" fill="#000080"/>
<circle cx="64.5" cy="157.6" r=".57" fill="none" stroke="#000080" stroke-width=".2"/>
<path d="M183.6 81v7.1" fill="none" stroke="#000080" stroke-width=".3"/>
<circle cx="183.6" cy="88.1" r=".57" fill="#000080"/>
<circle cx="183.6" cy="88.1" r=".57" fill="none" stroke="#000080" stroke-width=".2"/>
<path d="M158.1 86.7h22.7v1.4h31.2M158.1 92.4h9.9" fill="none" stroke="#000080" stroke-width=".3"/>
<circle cx="211.7" cy="88.1" r=".57" fill="#000080"/>
<circle cx="211.7" cy="88.1" r=".57" fill="none" stroke="#000080" stroke-width=".2"/>
<circle cx="183.6" cy="88.1" r=".57" fill="#000080"/>
<circle cx="183.6" cy="88.1" r=".57" fill="none" stroke="#000080" stroke-width=".2"/>
<path d="M158.1 69.7h11.4M187.9 73.9h-29.8v1.5M158.1 98h31.2M158.1 81h9.9M180.8 117.9h5.7" fill="none" stroke="#000080" stroke-width=".3"/>
<circle cx="180.8" cy="98" r=".57" fill="#000080"/>
<circle cx="180.8" cy="98" r=".57" fill="none" stroke="#000080" stroke-width=".2"/>
<g font-size="2.5">
<text x="37.7" y="5.3">1</text>
<text x="104.8" y="5.3">2</text>
<text x="172.3" y="5.3">3</text>
<text x="239.5" y="5.3">4</text>
<text x="56.9" y="13.8" transform="rotate(-90 56.9 13.8)">2</text>
<text x="69.8" y="13.8">1</text>
<text x="83.8" y="13.8">2</text>
<text x="161.1" y="13.8">1</text>
<text x="168.6" y="13.8">2</text>
<text x="56.9" y="21.3" transform="rotate(-90 56.9 21.3)">1</text>
<text x="6.9" y="29.1">A</text>
<text x="58.3" y="28" transform="rotate(-90 58.3 28)">2</text>
<text x="69.8" y="28">1</text>
<text x="83.8" y="28">2</text>
<text x="132.2" y="29.4">1</text>
<text x="146.2" y="29.4">2</text>
<text x="164.8" y="26.6">1</text>
<text x="170" y="28">VCC</text>
<text x="186.5" y="28">VIOUT</text>
<text x="198.7" y="26.6">3</text>
<text x="270.6" y="29.1">A</text>
<text x="58.3" y="35.5" transform="rotate(-90 58.3 35.5)">1</text>
<text x="164.6" y="32.3">4</text>
<text x="164.7" y="35.1">5</text>
<text x="170" y="33.7">IP+</text>
<text x="198.7" y="35.1">2</text>
<text x="170" y="36.5">IP-</text>
<text x="189" y="36.5">GND</text>
<text x="56.9" y="42.2" transform="rotate(-90 56.9 42.2)">2</text>
<text x="69.8" y="42.2">1</text>
<text x="83.8" y="42.2">2</text>
<text x="180.4" y="46.4">1</text>
<text x="188.7" y="46.4">2</text>
<text x="241.2" y="46.4">2</text>
<text x="241.4" y="43.6">1</text>
<text x="246.6" y="45">1</text>
<text x="246.6" y="47.9">2</text>
<text x="251.5" y="47.9">MH2</text>
<text x="251.7" y="45">MH1</text>
<text x="261" y="43.6">3</text>
<text x="261" y="46.4">4</text>
<text x="56.9" y="49.7" transform="rotate(-90 56.9 49.7)">1</text>
<text x="152.6" y="50.7">1</text>
<text x="160.1" y="50.7">2</text>
<text x="154.7" y="69.1">1</text>
<text x="25.7" y="76.2">1</text>
<text x="48.6" y="73.4">1</text>
<text x="62.6" y="73.4">2</text>
<text x="92.5" y="73.4">1</text>
<text x="106.5" y="73.4">2</text>
<text x="154.7" y="74.8">2</text>
<text x="7" y="82.3">B</text>
<text x="25.7" y="81.9">2</text>
<text x="47.1" y="83.3">1</text>
<text x="61.1" y="83.3">2</text>
<text x="92.5" y="83.3">1</text>
<text x="106.5" y="83.3">2</text>
<text x="154.7" y="80.5">3</text>
<text x="185.9" y="80.5">2</text>
<text x="200.1" y="80.5">1</text>
<text x="270.8" y="82.3">B</text>
<text x="25.7" y="87.5">3</text>
<text x="154.7" y="86.1">4</text>
<text x="25.7" y="93.2">4</text>
<text x="42.9" y="91.8">1</text>
<text x="56.9" y="91.8">2</text>
<text x="91.1" y="91.8">1</text>
<text x="105.1" y="91.8">2</text>
<text x="154.7" y="91.8">5</text>
<text x="154.7" y="97.5">6</text>
<text x="180.3" y="101.4" transform="rotate(-90 180.3 101.4)">1</text>
<text x="25.7" y="118.7">1</text>
<text x="160.4" y="114.5" transform="rotate(-90 160.4 114.5)">2</text>
<text x="180.3" y="115.7" transform="rotate(-90 180.3 115.7)">2</text>
<text x="25.7" y="124.4">2</text>
<text x="160.4" y="122" transform="rotate(-90 160.4 122)">1</text>
<text x="25.7" y="130.1">3</text>
<text x="166.1" y="127.3">8</text>
<text x="171.4" y="128.7">VCC</text>
<text x="187.9" y="128.7">VIOUT</text>
<text x="200.1" y="127.3">7</text>
<text x="232.7" y="127.3">2</text>
<text x="7" y="135.4">C</text>
<text x="25.7" y="135.8">4</text>
<text x="166" y="135.8">2</text>
<text x="166.2" y="132.9">1</text>
<text x="171.4" y="134.4">IP+</text>
<text x="171.4" y="137.2">IP+</text>
<text x="192.4" y="134.4">NC</text>
<text x="200.1" y="132.9">6</text>
<text x="220.2" y="135.8">2</text>
<text x="227.9" y="135.8">1</text>
<text x="270.7" y="135.4">C</text>
<text x="166.1" y="141.4">3</text>
<text x="171.4" y="142.9">IP-</text>
<text x="67" y="149.9">1</text>
<text x="81" y="149.9">2</text>
<text x="166" y="144.3">4</text>
<text x="171.4" y="145.7">IP-</text>
<text x="190.4" y="145.7">GND</text>
<text x="200.1" y="144.3">5</text>
<text x="44.3" y="157">1</text>
<text x="58.3" y="157">2</text>
<text x="191.6" y="158.4" transform="rotate(-90 191.6 158.4)">2</text>
<text x="204.3" y="158.4" transform="rotate(-90 204.3 158.4)">2</text>
<text x="58.5" y="167">1</text>
<text x="64" y="162.4" transform="rotate(-90 64 162.4)">2</text>
<text x="69.6" y="167">3</text>
<text x="92.3" y="167">2</text>
<text x="103.7" y="167">1</text>
<text x="191.6" y="165.9" transform="rotate(-90 191.6 165.9)">1</text>
<text x="204.3" y="165.9" transform="rotate(-90 204.3 165.9)">1</text>
<text x="221.5" y="167">1</text>
<text x="221.3" y="169.8">2</text>
<text x="221.4" y="172.6">3</text>
<text x="226.7" y="168.4">POSITIVE_INPUT</text>
<text x="226.7" y="171.2">COMMON_(GROUND)</text>
<text x="45.5" y="179.7">6</text>
<text x="62.6" y="179.7">5</text>
<text x="105" y="179.7">6</text>
<text x="122.1" y="179.7">5</text>
<text x="187.3" y="175.7" transform="rotate(-90 187.3 175.7)">1</text>
<text x="201.5" y="175.7" transform="rotate(-90 201.5 175.7)">1</text>
<text x="226.7" y="174">POSITIVE_OUTPUT</text>
<text x="44.2" y="182.5">10</text>
<text x="50.9" y="181.1">NCNC</text>
<text x="62.6" y="182.5">1</text>
<text x="103.8" y="182.5">10</text>
<text x="110.5" y="181.1">NCNC</text>
<text x="122.1" y="182.5">1</text>
<text x="187.3" y="183.4" transform="rotate(-90 187.3 183.4)">2</text>
<text x="201.5" y="183.4" transform="rotate(-90 201.5 183.4)">2</text>
<text x="6.9" y="188.6">D</text>
<text x="45.5" y="188.2">4</text>
<text x="45.5" y="191.1">2</text>
<text x="62.6" y="188.2">3</text>
<text x="105.1" y="191.1">2</text>
<text x="122.1" y="188.2">3</text>
<text x="170.9" y="188.2">Title</text>
<text x="270.7" y="188.6">D</text>
<text x="45.5" y="196.7">9</text>
<text x="45.5" y="193.9">7</text>
<text x="62.6" y="193.9">8</text>
<text x="105.1" y="196.7">9</text>
<text x="105.1" y="193.9">7</text>
<text x="122.1" y="193.9">8</text>
<text x="170.9" y="196.7">Size</text>
<text x="185" y="196.7">Number 02_Power_Charging</text>
<text x="241.8" y="196.7">Revision</text>
<text x="172.3" y="201">A</text>
<text x="170.9" y="205.2">Date:</text>
<text x="170.9" y="208.1">File:</text>
<text x="183.6" y="205.2">8/12/2026</text>
<text x="183.7" y="208.1">C:\Users\..\02_Power_Charging.SchDoc</text>
<text x="227.6" y="205.2">Sheet</text>
<text x="227.6" y="208.1">Drawn By: Paul Bolder</text>
<text x="235.2" y="205.2">of</text>
<text x="37.7" y="212.3">1</text>
<text x="104.8" y="212.3">2</text>
<text x="172.3" y="212.3">3</text>
<text x="239.5" y="212.3">4</text>
</g>
<g font-size="2.5" fill="#000080">
<text x="163.2" y="10.7">C5</text>
<text x="60.6" y="17.8">C15</text>
<text x="71.9" y="12.1">R29</text>
<text x="60.3" y="20.9">10 nF</text>
<text x="71.9" y="18.4">1k</text>
<text x="163.2" y="19.8">0.1 µF</text>
<text x="168" y="23.7">U4</text>
<text x="71.9" y="26.3">R30</text>
<text x="134.3" y="24.9">F1</text>
<text x="62" y="32">C16</text>
<text x="62" y="34.8">10 nF</text>
<text x="71.9" y="32.6">1k</text>
<text x="71.9" y="40.5">R31</text>
<text x="134.3" y="36.8">5A</text>
<text x="150.5" y="36.5">470µF</text>
<text x="168" y="40.8">ACS758LCB-050U-PFF-T</text>
<text x="244.6" y="40.8">J1</text>
<text x="60.6" y="46.1">C17</text>
<text x="71.9" y="46.7">1k</text>
<text x="149.6" y="45">C6</text>
<text x="154.7" y="47.6">C8</text>
<text x="182.2" y="43.3">D3</text>
<text x="60.6" y="49">10 nF</text>
<text x="182.2" y="52.4">1.5KE16AG</text>
<text x="244.6" y="52.1">XT60PW-M</text>
<text x="154.7" y="56.6">0.1 µF</text>
<text x="146.8" y="63.5">S2</text>
<text x="17.7" y="70.6">J3</text>
<text x="50.6" y="71.7">R23</text>
<text x="94.6" y="71.7">R26</text>
<text x="149.5" y="68.6">1</text>
<text x="20.5" y="75.6">1</text>
<text x="50.6" y="77.9">1.3M</text>
<text x="94.6" y="77.9">330K</text>
<text x="149.3" y="74.3">2</text>
<text x="20.3" y="81.3">2</text>
<text x="49.2" y="81.6">R22</text>
<text x="94.6" y="81.6">R25</text>
<text x="149.4" y="79.9">3</text>
<text x="188.2" y="78.8">R33</text>
<text x="20.4" y="87">3</text>
<text x="49.2" y="87.8">680k</text>
<text x="94.6" y="87.8">330k</text>
<text x="149.3" y="85.6">4</text>
<text x="188.2" y="85">100K</text>
<text x="20.2" y="92.7">4</text>
<text x="45" y="90.1">R21</text>
<text x="93.2" y="90.1">R24</text>
<text x="149.4" y="91.2">5</text>
<text x="17.7" y="101.7">J_BAT_BAL</text>
<text x="45" y="96.4">330k</text>
<text x="93.2" y="96.4">330k</text>
<text x="149.3" y="96.9">6</text>
<text x="146.8" y="106">B6B-XH-AM(LF)(SN)</text>
<text x="182.5" y="104.9">R32</text>
<text x="182.5" y="107.7">100K</text>
<text x="17.7" y="113.1">J4</text>
<text x="20.5" y="118.2">1</text>
<text x="164.1" y="118.5">C18</text>
<text x="20.3" y="123.9">2</text>
<text x="164.1" y="121.3">0.1 µF</text>
<text x="169.5" y="124.4">U5</text>
<text x="220.8" y="125.6">R45</text>
<text x="20.4" y="129.5">3</text>
<text x="220.8" y="131.8">1K</text>
<text x="20.2" y="135.2">4</text>
<text x="223.1" y="132.6">C19</text>
<text x="223.1" y="141.7">0.1 µF</text>
<text x="17.7" y="144.3">J_CHG_BAL</text>
<text x="69.1" y="148.3">R34</text>
<text x="169.5" y="149.9">ACS70331EOLCTR-2P5U3</text>
<text x="46.4" y="155.3">R35</text>
<text x="69.1" y="154.5">470</text>
<text x="46.4" y="161.6">100k</text>
<text x="94.6" y="163.8">D4</text>
<text x="195.2" y="162.4">C9</text>
<text x="195.2" y="165.3">10 µF</text>
<text x="208" y="162.4">C10</text>
<text x="208" y="165.3">0.1 µF</text>
<text x="224.7" y="164.1">IC1</text>
<text x="61.4" y="170.6">Q4</text>
<text x="61.4" y="173.5">2N2222</text>
<text x="94.6" y="172.9">1N4148</text>
<text x="48.7" y="176.9">K1</text>
<text x="108.2" y="176.9">K2</text>
<text x="190.7" y="175.5">C11</text>
<text x="190.7" y="178.3">0.1 µF</text>
<text x="204.9" y="175.5">C12</text>
<text x="204.9" y="178.3">10 µF</text>
<text x="224.7" y="178.3">OKI-78SR-3.3_1.5-W36-C</text>
<text x="178" y="188.2">Battery Monitoring &amp; Charging Control</text>
<text x="48.7" y="202.4">TQ2-3V</text>
<text x="108.2" y="202.4">TQ2-3V</text>
<text x="251.7" y="199.6">A</text>
</g>
<g font-size="2.5" fill="#800000">
<text x="20.6" y="15.2">ADC_CELL1</text>
<text x="37.6" y="13.8">ADC_CELL1</text>
<text x="95.7" y="13.8">CELL1_DIV</text>
<text x="184.2" y="15.2">GND</text>
<text x="38.7" y="20.9">GND</text>
<text x="150.6" y="20.9">3.3V+</text>
<text x="21.9" y="29.4">ADC_CELL2</text>
<text x="39" y="28">ADC_CELL2</text>
<text x="95.7" y="28">CELL2_DIV</text>
<text x="121.2" y="29.4">BAT+</text>
<text x="155.3" y="29.4">IP+</text>
<text x="203.5" y="26.6">IBAT_ADC</text>
<text x="219.1" y="28">IBAT_ADC</text>
<text x="37.3" y="35.1">GND</text>
<text x="133.7" y="40.8">GND</text>
<text x="208.3" y="36.5">GND</text>
<text x="22" y="43.6">ADC_CELL3</text>
<text x="39" y="42.2">ADC_CELL3</text>
<text x="95.7" y="42.2">CELL3_DIV</text>
<text x="166.6" y="46.4">SYS_BAT</text>
<text x="202.6" y="47.9">GND</text>
<text x="215.9" y="43.6">GND</text>
<text x="37.3" y="49.3">GND</text>
<text x="135.1" y="52.1">GND</text>
<text x="220.5" y="49.3">BAT+</text>
<text x="158.1" y="69.1">LOGIC_PWR</text>
<text x="34.8" y="73.4">Bal_BAT+</text>
<text x="68.8" y="73.4">CELL3_DIV</text>
<text x="118.5" y="77.6">GND</text>
<text x="162.3" y="73.4">SYS_BAT</text>
<text x="191.1" y="74.8">SYS_BAT</text>
<text x="29.1" y="83.3">CELL2</text>
<text x="70.2" y="83.3">CELL2_DIV</text>
<text x="161" y="80.5">LOGIC_PWR</text>
<text x="209.7" y="81.9">GND</text>
<text x="158.1" y="86.1">CHARGE_ALLOWED</text>
<text x="214.5" y="89">CHARGE_ALLOWED</text>
<text x="29.1" y="91.8">CELL1</text>
<text x="70.2" y="91.8">CELL1_DIV</text>
<text x="171.4" y="93.2">3.3V+</text>
<text x="158.1" y="97.5">BUCK_ALLOWED</text>
<text x="192.2" y="98.9">BUCK_ALLOWED</text>
<text x="32" y="106">GND</text>
<text x="31.9" y="118.7">CHG_BAT+</text>
<text x="139.3" y="115.9">GND</text>
<text x="192.7" y="118.7">GND</text>
<text x="31.8" y="124.4">CHG_CELL2</text>
<text x="31.9" y="130.1">CHG_CELL1</text>
<text x="144" y="128.7">3.3V+</text>
<text x="203.5" y="127.3">CHG_I_OUT 1</text>
<text x="236.1" y="127.3">CHG_CURRENT_ADC</text>
<text x="143.9" y="132.9">CHG_BAT+</text>
<text x="236.1" y="137.2">CHG_CURRENT_ADC</text>
<text x="44.8" y="144.3">GND</text>
<text x="84.4" y="149.9">CHARGE_ALLOWED</text>
<text x="143.9" y="144.3">CHG_BAT_S+</text>
<text x="218.2" y="145.7">GND</text>
<text x="64.6" y="157">CHARGE_ALLOWED_SW</text>
<text x="168" y="158.5">LOGIC_PWR</text>
<text x="28.7" y="168.4">GND</text>
<text x="116.2" y="168.4">3.3V+</text>
<text x="162" y="171.2">GND</text>
<text x="85.8" y="178.3">CTRL</text>
<text x="27.8" y="184">3.3V+</text>
<text x="136" y="184">3.3V+</text>
<text x="163.9" y="182.5">3.3V+</text>
<text x="29.1" y="188.2">CHG_CELL1</text>
<text x="73.1" y="188.2">CELL1</text>
<text x="88.6" y="188.2">CHG_BAT_S+ 4</text>
<text x="129.8" y="188.2">Bal_BAT+</text>
<text x="90" y="193.9">CHG_CELL2</text>
<text x="129.8" y="193.9">CELL2</text>
</g>
<text font-size="2.5" fill="#00f" x="156.7" y="40.4" transform="rotate(-180 156.7 40.4)">+</text>
</svg>
